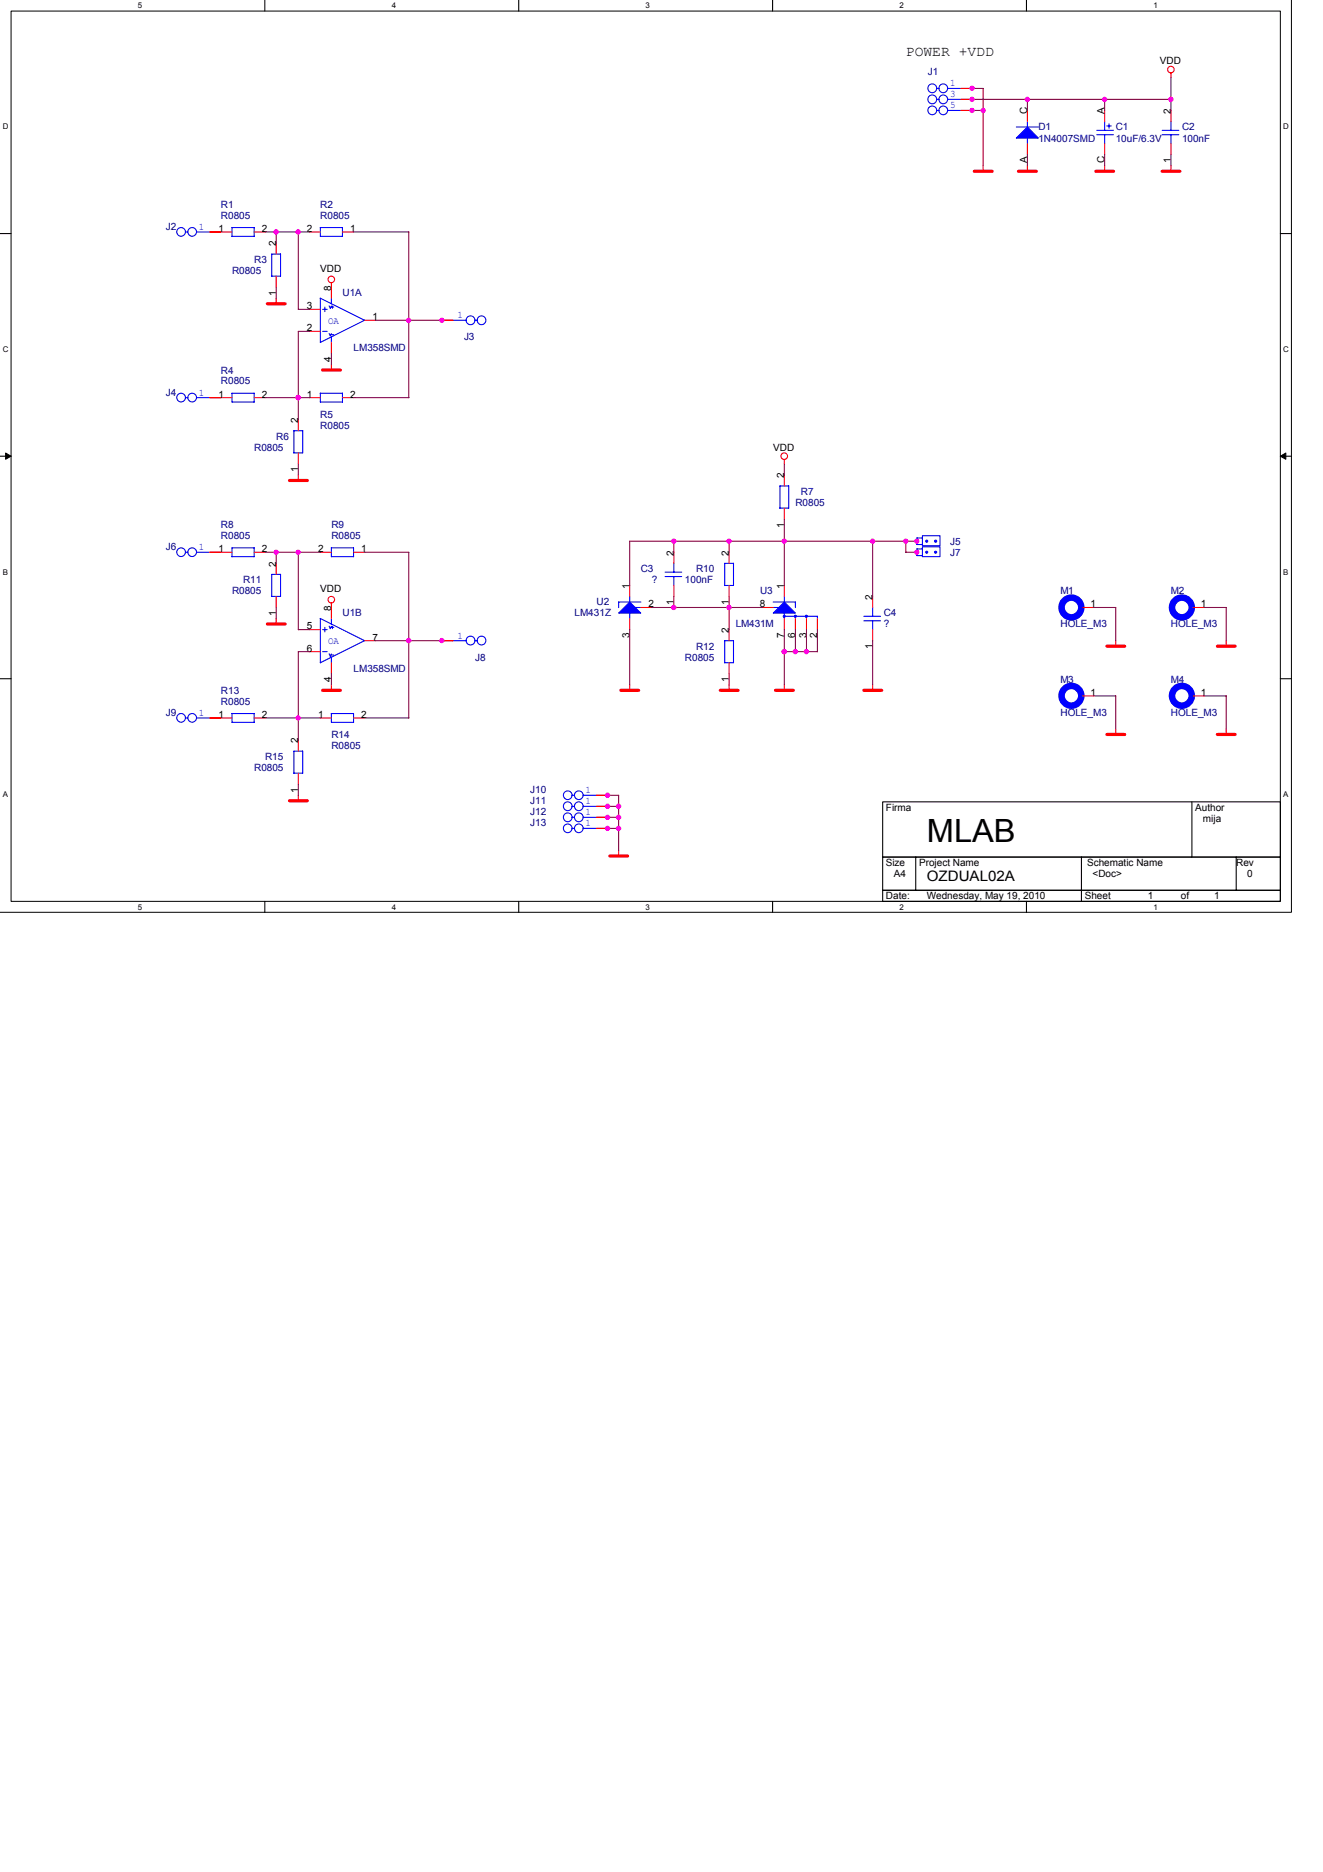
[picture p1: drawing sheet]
<svg xmlns="http://www.w3.org/2000/svg" width="210mm" height="297mm" viewBox="0 0 210 297" stroke-linecap="round" stroke-linejoin="round" font-family="sans-serif">
<path d="M1.8 1.8h201.3v141.2h-201.3zM204.9 0v144.8h-204.9" fill="none" stroke="#000" stroke-width=".16"/>
<g fill="#fff">
<path d="M21.9 .2h.7v1.4h-.7z"/>
<path d="M21.9 143.2h.7v1.4h-.7z"/>
</g>
<path d="M42 0v1.8M42 143v1.8" fill="none" stroke="#000" stroke-width=".17"/>
<g fill="#fff">
<path d="M62.1 .2h.7v1.4h-.7z"/>
<path d="M62.1 143.2h.7v1.4h-.7z"/>
</g>
<path d="M82.3 0v1.8M82.3 143v1.8" fill="none" stroke="#000" stroke-width=".17"/>
<g fill="#fff">
<path d="M102.4 .2h.7v1.4h-.7z"/>
<path d="M102.4 143.2h.7v1.4h-.7z"/>
</g>
<path d="M122.6 0v1.8M122.6 143v1.8" fill="none" stroke="#000" stroke-width=".17"/>
<g fill="#fff">
<path d="M142.7 .2h.7v1.4h-.7z"/>
<path d="M142.7 143.2h.7v1.4h-.7z"/>
</g>
<path d="M162.9 0v1.8M162.9 143v1.8" fill="none" stroke="#000" stroke-width=".17"/>
<g fill="#fff">
<path d="M183 .2h.7v1.4h-.7z"/>
<path d="M183 143.2h.7v1.4h-.7z"/>
<path d="M.4 19.4h.9v1.4h-.9z"/>
<path d="M203.6 19.4h.9v1.4h-.9z"/>
<path d="M.4 54.7h.9v1.4h-.9z"/>
<path d="M203.6 54.7h.9v1.4h-.9z"/>
</g>
<path d="M0 37.1h1.8M203.1 37.1h1.8" fill="none" stroke="#000" stroke-width=".17"/>
<g fill="#fff">
<path d="M.4 90h.9v1.4h-.9z"/>
<path d="M203.6 90h.8v1.4h-.8z"/>
</g>
<path d="M0 72.4h1.8M203.1 72.4h1.8" fill="none" stroke="#000" stroke-width=".17"/>
<path d="M.9 71.9l.9 .5-.9 .5zM203.1 72.4l.9-.5v1z" fill="#000" stroke="#000" stroke-width=".16"/>
<g fill="#fff">
<path d="M.4 125.3h.9v1.4h-.9z"/>
<path d="M203.6 125.3h.8v1.4h-.8z"/>
</g>
<path d="M0 107.7h1.8M203.1 107.7h1.8M140 127.2h63.1v8.8h-63.1zM140 136h63.1v5.3h-63.1zM145.3 136v5.3M171.6 136v7M189.1 127.2v8.8M196.1 136v5.3M140 141.3h63.1v1.7h-63.1z" fill="none" stroke="#000" stroke-width=".17"/>
<g fill="none" stroke="#f00" stroke-width=".17">
<path d="M152.5 14h1.7M152.5 15.8h1.7M152.5 17.5h1.7M163 17.5v1.8M175.3 17.5v1.8M185.8 11.6v.7M185.8 17.5v1.8M33.3 36.8h3.5M40.3 36.8h1.8M43.8 38.6v1.7M49.1 36.8h1.7M54.3 36.8h1.8"/>
<path d="M156 26.3v.9M163 22.8v1.7M163 26.3v.9M175.3 22.8v1.7M175.3 26.3v.9M185.8 22.8v1.7M185.8 26.3v.9M43.8 43.8v1.8M43.8 47.3v.9M49.1 52.6h1.7M49.1 49.1h1.7M52.6 44.9v2.4"/>
<path d="M52.6 54.3v1.8M52.6 57.8v.9M57.8 50.8h1.8M70.1 50.8h1.8M33.3 63.1h3.5M40.3 63.1h1.8M47.3 66.6v1.7M47.3 71.9v1.7M47.3 75.4v.9M49.1 63.1h1.7M54.3 63.1h1.8M124.4 72.9v.7"/>
<path d="M124.4 75.4v1.7M33.3 87.6h3.5M40.3 87.6h1.8M43.8 89.4v1.7M43.8 94.6v1.8M43.8 98.1v.9M49.1 99.9h1.7M50.8 87.6h1.8M52.6 95.7v2.4M56.1 87.6h1.7M99.9 92.9v1.7M99.9 98.1v1.8"/>
<path d="M101.7 96.4h1.7M106.9 87.6v1.8M106.9 92.9v1.7M115.7 87.6v1.8M115.7 92.9v1.7M115.7 99.9v1.8M120.9 96.4h1.8M124.4 80.6v1.8M124.4 92.9v1.7M124.4 98.1v1.8M126.2 98.1v1.8M128 98.1v1.8"/>
<path d="M129.7 98.1v1.8M138.5 94.6v1.8M138.5 99.9v1.8M145.5 85.9h.1M145.5 87.6h.1M171.8 96.4h1.7M189.3 96.4h1.7M33.3 113.9h3.5M40.3 113.9h1.8M47.3 117.4v1.8M49.1 103.4h1.7M50.8 113.9h1.8"/>
<path d="M52.6 105.2v1.7M52.6 108.7v.9M56.1 113.9h1.7M57.8 101.7h1.8M70.1 101.7h1.8M99.9 108.7v.9M115.7 105.2v1.7M115.7 108.7v.9M124.4 108.7v.9M138.5 108.7v.9M171.8 110.4h1.7M177 101.7v.9"/>
<path d="M177 115.7v.9M189.3 110.4h1.7M194.5 101.7v.9M194.5 115.7v.9M47.3 122.7v1.7M47.3 126.2v.9M94.6 126.2h1.8M94.6 128h1.8M94.6 129.7h1.8M94.6 131.4h1.8M98.1 135v.8"/>
<circle cx="185.8" cy="11" r=".52"/>
<circle cx="52.6" cy="44.3" r=".52"/>
<circle cx="124.4" cy="72.4" r=".52"/>
<circle cx="52.6" cy="95.2" r=".52"/>
</g>
<g fill="none" stroke="#f00" stroke-width=".51">
<path d="M154.6 27.2h2.8M161.6 27.2h2.8M173.9 27.2h2.8M184.4 27.2h2.8M42.4 48.2h2.8M51.2 58.7h2.8M45.9 76.2h2.8M42.4 99h2.8M51.2 109.5h2.8M98.5 109.5h2.8M114.3 109.5h2.8M123 109.5h2.9"/>
<path d="M137.1 109.5h2.8M175.6 116.5h2.8M175.6 102.5h2.8M193.1 116.5h2.9M193.1 102.5h2.9M45.9 127.1h2.8M96.8 135.8h2.8"/>
</g>
<g fill="none" stroke="#00f" stroke-width="1">
<circle cx="170" cy="96.4" r="1.57"/>
<circle cx="187.5" cy="96.4" r="1.57"/>
<circle cx="170" cy="110.4" r="1.57"/>
<circle cx="187.5" cy="110.4" r="1.57"/>
</g>
<g fill="none" stroke="#00f" stroke-width=".17">
<path d="M148.6 14h.4M148.6 15.8h.4M148.6 17.5h.4M150.3 14h2.2M150.3 15.8h2.2M150.3 17.5h2.2M163 19.3v.9M175.3 19.3v1.4M175.6 20h.7M176 19.6v.8M185.8 19.3v1.4M29.4 36.8h.4"/>
<path d="M31.2 36.8h2.1M36.8 37.5h3.5v-1.4h-3.5v1.4M50.8 36.1h3.5l.1 1.4h-3.6zM161.2 20.2h3.6M163 21.9v.9M174 21.4h2.7M174 20.7h2.7M175.3 21.4v1.4M184.4 21.4h2.6M184.4 20.7h2.6M185.8 21.4v1.4M44.5 40.3v3.5h-1.4v-3.5h1.4"/>
<path d="M51.2 52.6h.7M51.2 49.1h.7M51.5 48.7v.7M52.2 48.5l.2 .4 .2-.3M52.2 52.9l.2 .4M52.6 47.3v.9M52.6 53.4v.9M52.6 48.7h.4M52.6 53.1h.4M52.6 52.9l-.2 .4M52.7 48.6v.3M57.9 50.8l-7.1 3.6v-7.1l7 3.5"/>
<path d="M71.9 50.8h2.1M75.4 50.8h.3M29.4 63.1h.4M31.2 63.1h2.1M36.8 62.4v1.4h3.5v-1.4h-3.5M46.6 68.3h1.4v3.6h-1.4M46.6 68.3v3.6M50.8 62.4h3.5v1.4h-3.5zM123.7 77.1h1.4v3.5h-1.4M123.7 77.1v3.5M29.4 87.6h.4M31.2 87.6h2.1"/>
<path d="M36.8 88.3h3.5v-1.4h-3.5v1.4M44.5 91.1v3.5h-1.4v-3.5h1.4M50.8 98.1l7 3.6M50.8 98.1v7.1M51.2 99.9h.7M51.5 99.5v.8M52.2 99.4l.2 .4 .2-.4M52.6 86.9h3.5v1.4M52.6 86.9v1.4h3.5M52.6 98.1v.9M52.6 99.5h.4M52.7 99.4v.4"/>
<path d="M99.9 94.6v.9M99.9 97.3v.8M100.8 96.4h.9M101.7 95.5h-3.6v.9M105.5 91.5h2.7M105.5 90.8h2.7M106.9 89.4v1.4M106.9 91.5v1.4M115 89.4h1.4M115 89.4v3.5M116.4 89.4v3.5h-1.4M122.7 95.5h3.5v.9"/>
<path d="M122.7 96.4h.9M124.4 94.6v.9M124.4 97.3v.8M124.4 97.8h5.3v.4M126.2 97.8v.4M128 97.8v.3M137.1 97.8h2.6M137.1 98.5h2.6M138.5 96.4v1.4M138.5 98.5v1.4M145.5 87.1v1.1h.9M145.5 87.1h.9"/>
<path d="M146.3 85h2.8v1.6h-2.8zM146.3 86.8h2.8v1.5h-2.8zM146.4 85.4l-.9-.1v1.1h.9M171.6 96.4h.2M189.1 96.4h.2M29.4 113.9h.4M31.2 113.9h2.1M36.8 113.2v1.4h3.5v-1.4h-3.5M46.6 119.2h1.4M46.6 119.2v3.5M48 119.2v3.5h-1.4M51.2 103.4h.7"/>
<path d="M52.2 103.7l.2 .4M52.6 113.2h3.5v1.4M52.6 113.2v1.4h3.5M52.6 104.3v.9M52.6 103.9h.4M52.6 103.8l-.2 .3M57.9 101.6l-7.1 3.6M71.9 101.7h2.1M75.4 101.7h.3M115 101.7l1.4-.1v3.6h-1.4M115 101.7v3.5M171.6 110.4h.2"/>
<path d="M189.1 110.4h.2M90.8 126.2h.3M90.8 128h.3M90.8 129.7h.3M90.8 131.4h.3M92.5 126.2h2.1M92.5 128h2.1M92.5 129.7h2.1M92.5 131.4h2.1"/>
<circle cx="147.9" cy="15.8" r=".7"/>
<circle cx="147.9" cy="14" r=".7"/>
<circle cx="147.9" cy="17.5" r=".7"/>
<circle cx="149.7" cy="15.8" r=".69"/>
<circle cx="149.7" cy="14" r=".69"/>
<circle cx="149.7" cy="17.5" r=".69"/>
<circle cx="28.7" cy="36.8" r=".69"/>
<circle cx="30.5" cy="36.8" r=".69"/>
<circle cx="74.7" cy="50.8" r=".7"/>
<circle cx="76.4" cy="50.8" r=".69"/>
<circle cx="28.7" cy="63.1" r=".69"/>
<circle cx="30.5" cy="63.1" r=".69"/>
<circle cx="28.7" cy="87.6" r=".69"/>
<circle cx="30.5" cy="87.6" r=".69"/>
<circle cx="28.7" cy="113.9" r=".69"/>
<circle cx="30.5" cy="113.9" r=".69"/>
<circle cx="74.7" cy="101.6" r=".7"/>
<circle cx="76.4" cy="101.6" r=".69"/>
<circle cx="90.1" cy="127.9" r=".69"/>
<circle cx="90.1" cy="129.7" r=".69"/>
<circle cx="90.1" cy="126.2" r=".69"/>
<circle cx="90.1" cy="131.4" r=".69"/>
<circle cx="91.8" cy="127.9" r=".69"/>
<circle cx="91.8" cy="129.7" r=".69"/>
<circle cx="91.8" cy="126.2" r=".69"/>
<circle cx="91.8" cy="131.4" r=".69"/>
</g>
<g fill="#00f" stroke="#00f" stroke-width=".17">
<path d="M146.9 85.7h.2v.3h-.2z" fill-rule="evenodd"/>
<path d="M98.1 97.3l1.8-1.8 1.8 1.8z" fill-rule="evenodd"/>
<path d="M146.9 87.5h.2v.2h-.2z" fill-rule="evenodd"/>
<path d="M148.3 87.5h.3v.2h-.3z" fill-rule="evenodd"/>
<path d="M122.7 97.3l1.7-1.8 1.8 1.8z" fill-rule="evenodd"/>
<path d="M126.1 97.7h.2v.2h-.2z" fill-rule="evenodd"/>
<path d="M124.3 97.7h.2v.2h-.2z" fill-rule="evenodd"/>
<path d="M161.2 21.9l1.8-1.7 1.7 1.7z" fill-rule="evenodd"/>
<circle cx="148.4" cy="85.9" r=".17"/>
<circle cx="127.9" cy="97.8" r=".17"/>
</g>
<g fill="none" stroke="#800040" stroke-width=".17">
<path d="M154.2 15.8h31.6M154.2 17.5h1.8M154.2 14h1.8M156 14v12.3M163 15.8v1.7M175.3 15.8v1.7M185.8 12.3v5.2M42.1 36.8h7M43.8 36.8v1.8M47.3 36.8v12.3h1.8M56.1 36.8h8.8M64.9 36.8v26.3"/>
<path d="M163 24.5v1.8M175.3 24.5v1.8M185.8 24.5v1.8M43.8 45.6v1.7M49.1 52.6h-1.8v14M52.6 56.1v1.8M59.6 50.8h10.5M42.1 63.1h7M47.3 73.6v1.8M56.1 63.1h8.8M124.4 73.6v1.8M42.1 87.6h8.7"/>
<path d="M43.8 87.6v1.8M43.8 96.4v1.8M47.3 87.6v12.3h1.8M57.8 87.6h7.1M64.9 87.6v26.3M99.9 99.9v8.8M103.4 96.4h17.5M106.9 85.9v1.7M106.9 94.6v1.8M115.7 85.9v1.8M115.7 94.6v5.3M124.4 82.4v10.5"/>
<path d="M124.4 99.9v8.8M126.2 99.9v3.5M128 99.9v3.5M129.7 99.9v3.5h-5.3M138.5 85.9v8.7M143.7 87.6h1.8M143.7 85.9v1.8M145.5 85.9h-45.6v7M173.5 96.4h3.5v5.3M191 96.4h3.6l-.1 5.3M42.1 113.9h8.7M49.1 103.4h-1.8v14.1"/>
<path d="M52.6 106.9v1.8M57.8 113.9h7.1M59.6 101.7h10.5M115.7 106.9v1.8M138.5 101.6v7.1M173.5 110.4h3.5v5.3M191 110.4h3.6l-.1 5.3M47.3 124.4v1.8M96.4 126.2h1.8l-.1 8.8M96.4 131.4h1.8M96.4 129.7h1.8M96.4 128h1.8"/>
</g>
<g fill="#f0f" stroke="#f0f" stroke-width=".17">
<circle cx="106.9" cy="85.9" r=".35"/>
<circle cx="115.7" cy="96.4" r=".35"/>
<circle cx="124.4" cy="103.4" r=".35"/>
<circle cx="138.5" cy="85.9" r=".34"/>
<circle cx="126.2" cy="103.4" r=".34"/>
<circle cx="127.9" cy="103.4" r=".34"/>
<circle cx="185.8" cy="15.8" r=".35"/>
<circle cx="175.3" cy="15.8" r=".34"/>
<circle cx="154.2" cy="17.5" r=".34"/>
<circle cx="156" cy="17.5" r=".34"/>
<circle cx="154.2" cy="14" r=".34"/>
<circle cx="154.2" cy="15.8" r=".34"/>
<circle cx="163" cy="15.8" r=".34"/>
<circle cx="43.8" cy="87.6" r=".34"/>
<circle cx="47.3" cy="87.6" r=".34"/>
<circle cx="64.8" cy="101.6" r=".34"/>
<circle cx="47.3" cy="113.9" r=".34"/>
<circle cx="70.1" cy="101.6" r=".34"/>
<circle cx="47.3" cy="36.8" r=".34"/>
<circle cx="47.3" cy="63.1" r=".34"/>
<circle cx="64.8" cy="50.8" r=".34"/>
<circle cx="43.8" cy="36.8" r=".34"/>
<circle cx="70.1" cy="50.8" r=".34"/>
<circle cx="106.9" cy="96.4" r=".35"/>
<circle cx="145.5" cy="87.6" r=".34"/>
<circle cx="145.5" cy="85.9" r=".34"/>
<circle cx="96.4" cy="126.2" r=".34"/>
<circle cx="98.1" cy="127.9" r=".35"/>
<circle cx="96.4" cy="131.4" r=".34"/>
<circle cx="96.4" cy="129.7" r=".34"/>
<circle cx="98.1" cy="131.4" r=".35"/>
<circle cx="96.4" cy="127.9" r=".34"/>
<circle cx="98.1" cy="129.7" r=".35"/>
<circle cx="124.4" cy="85.9" r=".35"/>
<circle cx="115.7" cy="85.9" r=".35"/>
<circle cx="143.7" cy="85.9" r=".34"/>
</g>
<text font-size="5.1" x="147" y="133.5">MLAB</text>
<g font-size="2.3">
<text x="143.7" y="8.8">POWER +VDD</text>
<text x="147" y="139.8">OZDUAL02A</text>
</g>
<g font-size="1.6" fill="#000080">
<text x="147.2" y="11.9">J1</text>
<text x="164.7" y="20.7">D1</text>
<text x="164.7" y="22.5">1N4007SMD</text>
<text x="177" y="20.7">C1</text>
<text x="177" y="22.5">10uF/6.3V</text>
<text x="187.5" y="20.7">C2</text>
<text x="187.5" y="22.5">100nF</text>
<text x="35.1" y="33">R1</text>
<text x="35.1" y="34.7">R0805</text>
<text x="50.8" y="33">R2</text>
<text x="50.8" y="34.7">R0805</text>
<text x="26.3" y="36.5">J2</text>
<text x="40.3" y="41.7">R3</text>
<text x="36.8" y="43.5">R0805</text>
<text x="54.3" y="47">U1A</text>
<text x="73.6" y="54">J3</text>
<text x="35.1" y="59.3">R4</text>
<text x="56.1" y="55.8">LM358SMD</text>
<text x="26.3" y="62.8">J4</text>
<text x="35.1" y="61">R0805</text>
<text x="40.3" y="71.5">R0805</text>
<text x="43.8" y="69.8">R6</text>
<text x="50.8" y="66.3">R5</text>
<text x="50.8" y="68">R0805</text>
<text x="35.1" y="83.8">R8</text>
<text x="52.6" y="83.8">R9</text>
<text x="126.2" y="80.3">R0805</text>
<text x="127.1" y="78.5">R7</text>
<text x="26.3" y="87.3">J6</text>
<text x="35.1" y="85.6">R0805</text>
<text x="52.6" y="85.6">R0805</text>
<text x="150.7" y="86.4">J5</text>
<text x="150.7" y="88.2">J7</text>
<text x="36.8" y="94.3">R0805</text>
<text x="38.6" y="92.6">R11</text>
<text x="101.7" y="90.8">C3</text>
<text x="103.4" y="92.6">?</text>
<text x="108.7" y="92.6">100nF</text>
<text x="110.4" y="90.8">R10</text>
<text x="120.6" y="94.3">U3</text>
<text x="168.3" y="94.3">M1</text>
<text x="185.8" y="94.3">M2</text>
<text x="54.3" y="97.8">U1B</text>
<text x="91.1" y="97.8">LM431Z</text>
<text x="94.6" y="96.1">U2</text>
<text x="116.7" y="99.6">LM431M</text>
<text x="140.2" y="97.8">C4</text>
<text x="140.2" y="99.6">?</text>
<text x="168.3" y="99.6">HOLE_M3</text>
<text x="185.8" y="99.6">HOLE_M3</text>
<text x="56.1" y="106.6">LM358SMD</text>
<text x="75.4" y="104.8">J8</text>
<text x="108.7" y="104.8">R0805</text>
<text x="110.4" y="103.1">R12</text>
<text x="26.3" y="113.6">J9</text>
<text x="35.1" y="110.1">R13</text>
<text x="35.1" y="111.8">R0805</text>
<text x="168.3" y="108.3">M3</text>
<text x="168.3" y="113.6">HOLE_M3</text>
<text x="185.8" y="108.3">M4</text>
<text x="185.8" y="113.6">HOLE_M3</text>
<text x="52.6" y="117.1">R14</text>
<text x="52.6" y="118.9">R0805</text>
<text x="40.3" y="122.3">R0805</text>
<text x="42.1" y="120.6">R15</text>
<text x="84.1" y="125.9">J10</text>
<text x="84.1" y="127.6">J11</text>
<text x="84.1" y="129.4">J12</text>
<text x="84.1" y="131.1">J13</text>
</g>
<g font-size="1.6">
<text x="184" y="10.2">VDD</text>
<text x="163" y="18.1" transform="rotate(-90 163 18.1)">C</text>
<text x="175.2" y="18.1" transform="rotate(-90 175.2 18.1)">A</text>
<text x="185.8" y="18.1" transform="rotate(-90 185.8 18.1)">2</text>
<text x="163" y="25.9" transform="rotate(-90 163 25.9)">A</text>
<text x="175.2" y="25.9" transform="rotate(-90 175.2 25.9)">C</text>
<text x="185.8" y="25.9" transform="rotate(-90 185.8 25.9)">1</text>
<text x="34.7" y="36.8">1</text>
<text x="41.6" y="36.8">2</text>
<text x="43.8" y="39.1" transform="rotate(-90 43.8 39.1)">2</text>
<text x="48.7" y="36.8">2</text>
<text x="55.6" y="36.8">1</text>
<text x="43.8" y="46.9" transform="rotate(-90 43.8 46.9)">1</text>
<text x="50.8" y="43.1">VDD</text>
<text x="52.6" y="46.1" transform="rotate(-90 52.6 46.1)">8</text>
<text x="48.7" y="52.6">2</text>
<text x="48.7" y="49.1">3</text>
<text x="59.1" y="50.8">1</text>
<text x="52.6" y="57.4" transform="rotate(-90 52.6 57.4)">4</text>
<text x="34.7" y="63.1">1</text>
<text x="41.6" y="63.1">2</text>
<text x="48.7" y="63.1">1</text>
<text x="55.6" y="63.1">2</text>
<text x="47.3" y="67.1" transform="rotate(-90 47.3 67.1)">2</text>
<text x="122.7" y="71.5">VDD</text>
<text x="47.3" y="75" transform="rotate(-90 47.3 75)">1</text>
<text x="124.4" y="75.9" transform="rotate(-90 124.4 75.9)">2</text>
<text x="124.4" y="83.7" transform="rotate(-90 124.4 83.7)">1</text>
<text x="34.7" y="87.6">1</text>
<text x="41.6" y="87.6">2</text>
<text x="43.8" y="89.9" transform="rotate(-90 43.8 89.9)">2</text>
<text x="50.5" y="87.6">2</text>
<text x="57.3" y="87.6">1</text>
<text x="106.9" y="88.2" transform="rotate(-90 106.9 88.2)">2</text>
<text x="115.7" y="88.2" transform="rotate(-90 115.7 88.2)">2</text>
<text x="50.8" y="94">VDD</text>
<text x="99.9" y="93.4" transform="rotate(-90 99.9 93.4)">1</text>
<text x="106.9" y="96" transform="rotate(-90 106.9 96)">1</text>
<text x="115.7" y="96" transform="rotate(-90 115.7 96)">1</text>
<text x="124.4" y="93.4" transform="rotate(-90 124.4 93.4)">1</text>
<text x="138.4" y="95.2" transform="rotate(-90 138.4 95.2)">2</text>
<text x="43.8" y="97.7" transform="rotate(-90 43.8 97.7)">1</text>
<text x="48.7" y="99.9">5</text>
<text x="52.6" y="96.9" transform="rotate(-90 52.6 96.9)">8</text>
<text x="59.1" y="101.6">7</text>
<text x="99.9" y="101.2" transform="rotate(-90 99.9 101.2)">3</text>
<text x="102.9" y="96.4">2</text>
<text x="115.7" y="100.4" transform="rotate(-90 115.7 100.4)">2</text>
<text x="120.6" y="96.4">8</text>
<text x="124.4" y="101.2" transform="rotate(-90 124.4 101.2)">7</text>
<text x="126.2" y="101.2" transform="rotate(-90 126.2 101.2)">6</text>
<text x="127.9" y="101.2" transform="rotate(-90 127.9 101.2)">3</text>
<text x="129.7" y="101.2" transform="rotate(-90 129.7 101.2)">2</text>
<text x="173" y="96.4">1</text>
<text x="190.5" y="96.4">1</text>
<text x="48.7" y="103.4">6</text>
<text x="138.4" y="103" transform="rotate(-90 138.4 103)">1</text>
<text x="34.7" y="113.9">1</text>
<text x="41.6" y="113.9">2</text>
<text x="50.5" y="113.9">1</text>
<text x="52.6" y="108.2" transform="rotate(-90 52.6 108.2)">4</text>
<text x="57.3" y="113.9">2</text>
<text x="115.7" y="108.2" transform="rotate(-90 115.7 108.2)">1</text>
<text x="173" y="110.4">1</text>
<text x="190.5" y="110.4">1</text>
<text x="47.3" y="118" transform="rotate(-90 47.3 118)">2</text>
<text x="47.3" y="125.8" transform="rotate(-90 47.3 125.8)">1</text>
<text x="140.6" y="128.7">Firma</text>
<text x="189.6" y="128.7">Author</text>
<text x="190.9" y="130.4">mija</text>
<text x="140.6" y="137.4">Size</text>
<text x="145.8" y="137.4">Project Name</text>
<text x="172.5" y="137.4">Schematic Name</text>
<text x="196.1" y="137.4">Rev</text>
<text x="140.6" y="142.7">Date:</text>
<text x="141.8" y="139.2">A4</text>
<text x="147" y="142.7">Wednesday, May 19, 2010</text>
<text x="172.1" y="142.7">Sheet</text>
<text x="173.3" y="139.2">&lt;Doc&gt;</text>
<text x="182.1" y="142.7">1</text>
<text x="187.4" y="142.7">of</text>
<text x="192.6" y="142.7">1</text>
<text x="197.9" y="139.2">0</text>
</g>
<g font-size="1.6" fill="#00f">
<text x="150.7" y="13.7">1</text>
<text x="150.7" y="15.5">3</text>
<text x="150.7" y="17.2">5</text>
<text x="31.6" y="36.5">1</text>
<text x="52" y="51.4">OA</text>
<text x="72.6" y="50.5">1</text>
<text x="31.6" y="62.8">1</text>
<text x="31.6" y="87.3">1</text>
<text x="72.6" y="101.3">1</text>
<text x="52" y="102.2">OA</text>
<text x="31.6" y="113.6">1</text>
<text x="92.9" y="125.9">1</text>
<text x="92.9" y="127.6">1</text>
<text x="92.9" y="129.4">1</text>
<text x="92.9" y="131.1">1</text>
</g>
<g font-size="1.3">
<text x="21.9" y="1.3">5</text>
<text x="62.1" y="1.3">4</text>
<text x="102.4" y="1.3">3</text>
<text x="142.7" y="1.3">2</text>
<text x="183" y="1.3">1</text>
<text x=".4" y="20.5">D</text>
<text x="203.6" y="20.5">D</text>
<text x=".4" y="55.8">C</text>
<text x="203.6" y="55.8">C</text>
<text x=".4" y="91.2">B</text>
<text x="203.6" y="91.2">B</text>
<text x=".4" y="126.5">A</text>
<text x="203.6" y="126.5">A</text>
<text x="21.9" y="144.3">5</text>
<text x="62.1" y="144.3">4</text>
<text x="102.4" y="144.3">3</text>
<text x="142.7" y="144.3">2</text>
<text x="183" y="144.3">1</text>
</g>
</svg>
